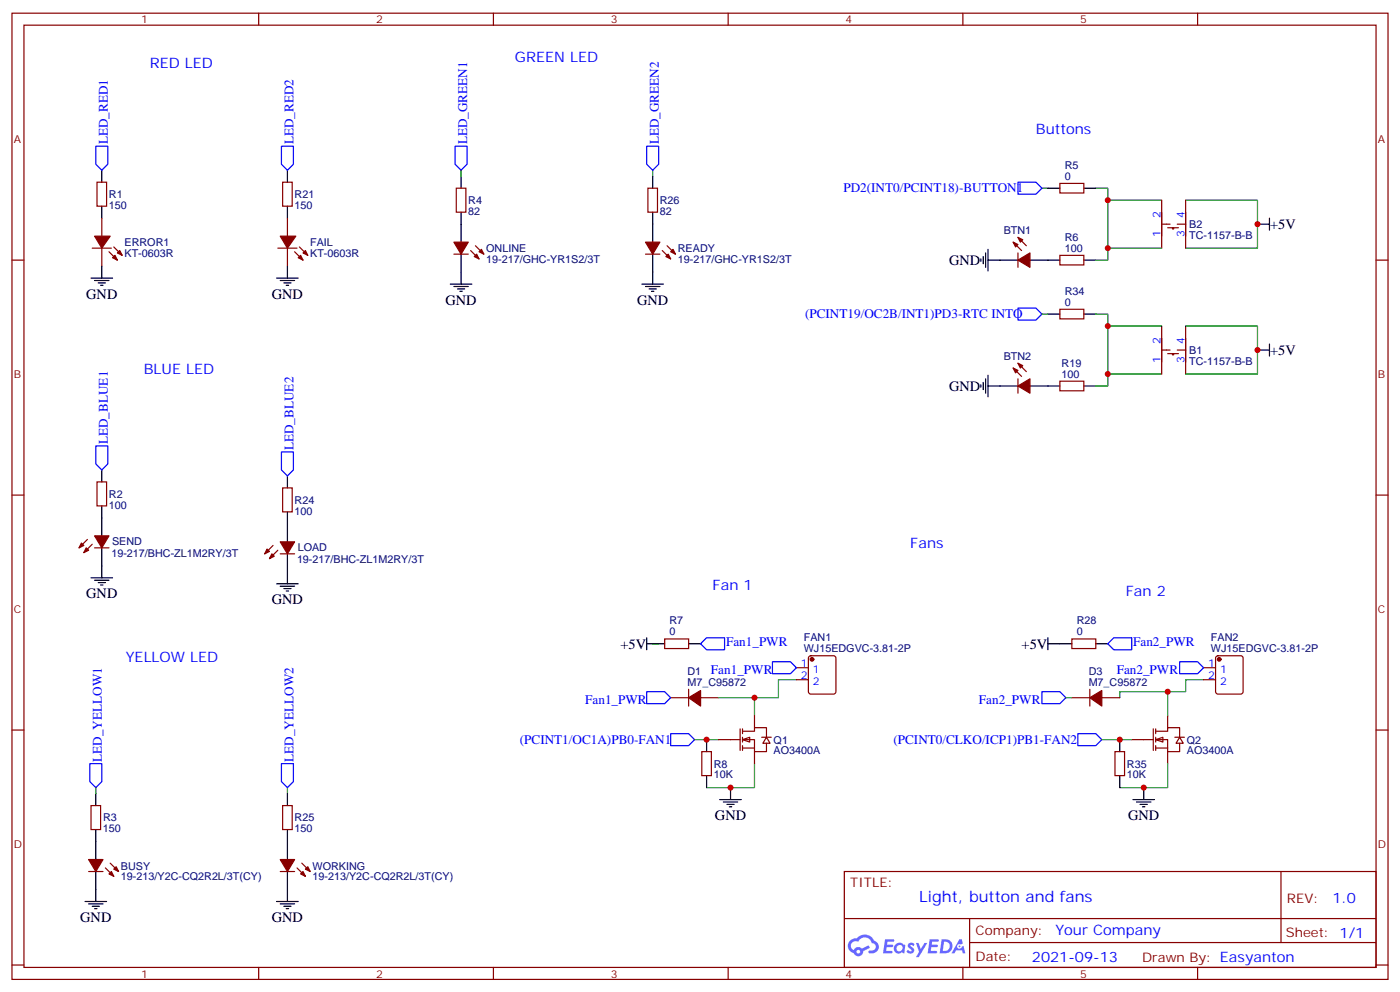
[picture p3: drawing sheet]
<svg xmlns="http://www.w3.org/2000/svg" width="412mm" height="292mm" viewBox="0 0 412 292" stroke-linecap="round" stroke-linejoin="round" font-family="sans-serif">
<g fill="none" stroke="#870000" stroke-width=".35">
<path d="M3.5 3.9h405.4v284.3h-405.4zM7.1 7.4h398.2v277.3h-398.2zM76.2 3.9v3.5M145.3 3.9v3.5M214.5 3.9v3.5M283.6 3.9v3.5M352.8 3.9v3.5M3.5 76.6h3.6M405.3 76.6h3.6M3.5 145.7h3.6M405.3 145.7h3.6M3.5 214.8h3.6"/>
<path d="M405.3 214.8h3.6M248.7 256.5h156.6v28.2h-156.6zM377.3 256.5v20.9M248.7 270.3h156.5M285.6 277.4h119.6M285.6 270.3v14.1M3.5 284h3.6M76.2 284.7v3.5M145.3 284.7v3.5M214.5 284.7v3.5M283.6 284.7v3.5M352.8 284.7v3.5"/>
<path d="M405.3 284h3.6"/>
</g>
<g fill="#5487ff">
<path d="M267.7 277.6a1.22 1.22 0 0 1 1.7 .3l-.4 .6a.47 .47 0 0 0-.3-.4 .47 .47 0 0 0-.5 .2l.1 .2a1.14 1.14 0 0 1 .8 1.8 1.14 1.14 0 0 1-1.9-.1l-.2-.1 .5-.6 .7 .4a.29 .29 0 0 0 .3-.2 .29 .29 0 0 0-.2-.3 1.04 1.04 0 0 1-.6-1.8z"/>
<path d="M260.7 276.4h2.4l.3 .2-.2 .5h-1.8l-.1 .9h1.5l.3 .4-.3 .3h-1.6l-.2 1.1 1.7 .1 .2 .3-.2 .3-2.6 .1z"/>
<path d="M273.8 276.4h2.4l.3 .2-.1 .5h-1.8l-.2 .9h1.6l.3 .4-.4 .3h-1.6l-.1 1.1 1.7 .1 .2 .3-.2 .3h-2.6z"/>
<path d="M282.6 276.4h.7l.3 1.3-.6 .3a.69 .69 0 0 0-1 .2 .69 .69 0 0 0 .4 1 .69 .69 0 0 0 .9-.6l.5-.3 .6 2.2h-.8l-.2-.8h-1.8l-.5 .8h-.8z"/>
<path d="M269.8 277.5h.8l.6 1.8 1.1-1.8h.9l-2.6 4.2h-.8l.9-1.6z"/>
<path d="M277.4 276.4l-.6 4.2h1.3a2.11 2.11 0 0 0 2.5-2.2 2.11 2.11 0 0 0-2.5-2zM278.1 277.1a1.39 1.39 0 0 1 1.7 1.5 1.39 1.39 0 0 1-1.8 1.2h-.3z"/>
<path d="M263.7 278a1.54 1.54 0 0 0-.1 2.2 1.54 1.54 0 0 0 2.2 .1l.6 .3 .3-2.3-.2-.3h-.4a1.49 1.49 0 0 0-2.4 0zM264 279a.94 .94 0 0 1 1.8 0 .94 .94 0 0 1-1.8 0z"/>
<path d="M250.4 276.8a2.18 2.18 0 0 0 1.1 3.7 1.44 1.44 0 0 0 1.6 .9 1.44 1.44 0 0 0 1.2-1.5l2-1-.5-.7-1.9 1a1.47 1.47 0 0 0-2.4 .4 1.39 1.39 0 0 1-.7-1.9 1.39 1.39 0 0 1 2-.5 2.12 2.12 0 0 1 2.2-1.3 2.12 2.12 0 0 1 1.9 1.7 1.14 1.14 0 0 1 1.1 1.4 1.14 1.14 0 0 1-1.7 .7 .43 .43 0 0 0-.5 .4 .43 .43 0 0 0 .4 .5 1.98 1.98 0 0 0 2.5-1.3 1.98 1.98 0 0 0-1.2-2.5 3.1 3.1 0 0 0-5.3-.7l-.9 .1zM252.3 280.1a.55 .55 0 0 1 1.1 0 .55 .55 0 0 1-1.1 0z"/>
<circle cx="282.6" cy="278.5" r=".26"/>
</g>
<g fill="none" stroke="#000" stroke-width=".35">
<path d="M30 50.1v3.5M84.7 50.1v3.5M192.3 51.9v3.5M308.7 55.4h3.5M319.3 55.4h3.5M30 60.7v3.5M84.7 60.7v3.5M84.7 78.3v3.5M192.3 62.4v8.9M192.3 74.8v8.8M288.9 76.2v.7M289.6 75.5v2.1"/>
<path d="M290.3 74.4v4.3M291 76.6h8.9M291 73.4v6.3M303.4 76.6h8.8M319.3 76.6h3.5M370.4 66h3.5M373.9 64.2v3.5M81.5 81.8h6.3M82.5 82.5h4.3M83.6 83.3h2.1M84.3 84h.7M189.1 83.6h6.3"/>
<path d="M190.1 84.3h4.3M191.2 85h2.1M191.9 85.7h.7M308.7 92.4h3.5M319.3 92.4h3.5M288.9 113.2v.7M289.6 112.5v2.2M290.3 111.5v4.2M291 113.6h8.9M291 110.4v6.4M303.4 113.6h8.8M319.3 113.6h3.5"/>
<path d="M370.4 103h3.5M373.9 101.2v3.6M30 138.3v3.5M30 148.9v3.5M84.7 140.1v3.5M84.7 150.6v8.9M81.5 171.8h6.3M82.5 172.5h4.3M83.6 173.2h2.1M84.3 173.9h.7M84.7 163v8.8M190.5 189.4h5.3"/>
<path d="M190.5 187.7v3.5M202.8 189.4h3.6M208.1 217.7v3.5M84.7 233.5v3.6M208.1 228.2v3.6M212 235.3h6.4M213.1 236h4.2M214.1 236.7h2.2M214.8 237.4h.7M215.2 231.8v3.5M84.7 244.1v8.8M84.7 256.5v8.8"/>
<path d="M81.5 265.3h6.3M82.5 266h4.3M83.6 266.7h2.1M84.3 267.4h.7"/>
</g>
<g fill="none" stroke="#870000" stroke-width=".35">
<path d="M28.6 53.6h2.8v7.1h-2.8zM83.3 53.6h2.8v7.1h-2.8zM190.9 55.4h2.8v7h-2.8zM312.2 54h7.1v2.8h-7.1zM342.2 58.9v14.1M349.2 58.9v14.1M27.2 73h5.6M30 64.2v5.3M30 73v5.3M32.1 74.1l2.5 2.5M33.5 72.7l2.5 2.4M81.8 73h5.7"/>
<path d="M84.7 64.2v5.3M84.7 73v5.3M86.8 74.1l2.5 2.5M88.2 72.7l2.5 2.4M190.1 74.8h4.3M195.1 73.7l2.5 2.5M196.5 72.3l2.5 2.5M298.4 71.3l2.5 2.4M299.9 74.4v4.3M299.9 69.8l2.4 2.5M312.2 75.1h7.1v2.9h-7.1zM342.2 66h2.5"/>
<path d="M344 67h3.1M345.4 67v.4h.3v-.4M346.8 66h2.4M312.2 91h7.1v2.8h-7.1zM342.2 96v14.1M349.2 96v14.1M298.4 108.3l2.5 2.5M299.9 106.9l2.4 2.5M299.9 111.5v4.2M312.2 112.2h7.1v2.8h-7.1zM342.2 103h2.5M344 104.1h3.1"/>
<path d="M345.4 104.1v.3h.3v-.3M346.8 103h2.4M28.6 141.8h2.8v7.1h-2.8zM83.3 143.6h2.8v7h-2.8zM80.4 160.5l-2.4 2.5M81.8 161.9l-2.4 2.5M82.5 163h4.3M195.8 188h7v2.9h-7zM197.6 205.3h5.2M202.8 202.8v5M206.4 205.3h5.3M83.3 237.1h2.8v7h-2.8z"/>
<path d="M206.7 221.2h2.8v7h-2.8zM82.5 256.5h4.3M87.5 255.4l2.5 2.5M88.9 254l2.5 2.5"/>
</g>
<g fill="#870000" stroke="#870000" stroke-width=".35">
<path d="M87.8 75.8l.7-.7 .8 1.5z"/>
<path d="M89.3 74.4l.7-.7 .7 1.4z"/>
<path d="M82.5 69.5h4.6l-2.4 3.5z"/>
<path d="M33.9 75.1l.7 1.5-1.4-.8z"/>
<path d="M34.6 74.4l.7-.7 .7 1.4z"/>
<path d="M27.9 69.5h4.6l-2.5 3.5z"/>
<path d="M299.9 113.6l3.5-2.1v4.2z"/>
<path d="M298.4 108.3l1.5 .7-.7 .7z"/>
<path d="M299.9 106.9l1.4 .7-.7 .7z"/>
<path d="M190.1 71.3h4.3l-2.1 3.5z"/>
<path d="M196.1 75.5l.7-.7 .8 1.4z"/>
<path d="M197.6 74.1l.7-.7 .7 1.4z"/>
<path d="M82.5 252.9h4.3l-2.1 3.6z"/>
<path d="M88.5 257.2l.8-.7 .7 1.4z"/>
<path d="M90 255.8l.7-.7 .7 1.4z"/>
<path d="M82.5 159.5h4.3l-2.1 3.5z"/>
<path d="M80.1 163l.7 .7-1.4 .7z"/>
<path d="M78.7 161.6l.7 .7-1.4 .7z"/>
<path d="M299.9 76.6l3.5-2.2v4.3z"/>
<path d="M298.4 71.3l1.5 .7-.7 .7z"/>
<path d="M299.9 69.8l1.4 .8-.7 .7z"/>
<path d="M202.8 205.3l3.6-2.1v4.6z"/>
</g>
<path d="M82.9 43h3.5v5.3l-1.7 1.8-1.8-1.8zM190.5 43h3.5v5.3l-1.7 1.8-1.8-1.8zM299.9 53.6h5.3l1.7 1.8-1.7 1.8h-5.3zM299.9 90.7h5.3l1.7 1.7-1.7 1.8h-5.3zM82.9 133h3.5v5.3l-1.7 1.8-1.8-1.8zM197.6 215.9h5.2l1.8 1.8-1.8 1.7h-5.2zM82.9 224.7h3.5v5.3l-1.7 1.8-1.8-1.8z" fill="none" stroke="#00f" stroke-width=".35"/>
<g fill="none" stroke="#008700" stroke-width=".35">
<path d="M192.3 50.1v1.8M306.9 55.4h1.8M322.8 55.4h3.5v21.2h-3.5M326.3 58.9h15.9M349.2 58.9h21.2v14.1h-21.2M326.3 73h15.9M306.9 92.4h1.8M322.8 92.4h3.5v21.2h-3.5M326.3 96h15.9M349.2 96h21.2v14.1h-21.2M326.3 110.1h15.9M192.3 189.4h1.7"/>
<path d="M204.6 217.7h7.1M222.2 205.3v5.3M234.6 200h-5.3v5.3h-17.6M84.7 231.8v1.7M222.2 224.7v7.1h-14.1"/>
</g>
<g fill="#fff" stroke="#870000" stroke-width=".35">
<path d="M218.7 217.7l2.1-.7v1.4z"/>
<path d="M225.8 217l1 1.7h-2.1z"/>
</g>
<g fill="none" stroke="#870000" stroke-width=".35">
<path d="M134.4 55.4h2.8v7h-2.8zM133.7 74.8h4.2M138.6 73.7l2.5 2.5M140.1 72.3l2.4 2.5M25.8 158.8l-2.5 2.4M27.2 160.2l-2.5 2.4M27.9 161.2h4.2M211.7 217.7h6.3M218 214.5v6.3M218.7 215.2h3.5v-1.1h3.6v2.9M218.7 217.7h3.5v3.5h3.6v-2.5M218.7 214.5v1.4"/>
<path d="M218.7 217v1.4M218.7 219.4v1.4M222.2 210.6v3.5M224.4 217h2.8M26.8 237.1h2.8v7h-2.8zM218.7 220.1h3.5M222.2 221.2v3.5M26.1 256.5h4.2M31 255.4l2.5 2.5M32.5 254l2.4 2.5"/>
</g>
<g fill="none" stroke="#000" stroke-width=".35">
<path d="M135.8 51.9v3.5M30 78.3v3.5M135.8 62.4v8.9M135.8 74.8v8.8M26.8 81.8h6.4M27.9 82.5h4.2M28.9 83.3h2.1M29.6 84h.7M132.6 83.6h6.4M133.7 84.3h4.2M134.8 85h2.1M135.5 85.7h.7"/>
<path d="M30 152.4v5.3M26.8 170h6.4M27.9 170.7h4.2M28.9 171.4h2.1M29.6 172.2h.7M30 161.2v8.8M28.2 233.5v3.6M28.2 244.1v8.8M28.2 256.5v8.8M25 265.3h6.4M26.1 266h4.2M27.2 266.7h2.1"/>
<path d="M27.9 267.4h.7"/>
</g>
<g fill="#870000" stroke="#870000" stroke-width=".35">
<path d="M27.9 157.7h4.2l-2.1 3.5z"/>
<path d="M25.4 161.2l.7 .7-1.4 .7z"/>
<path d="M24 159.8l.7 .7-1.4 .7z"/>
<path d="M133.7 71.3h4.2l-2.1 3.5z"/>
<path d="M139.7 75.5l.7-.7 .7 1.4z"/>
<path d="M141.1 74.1l.7-.7 .7 1.4z"/>
<path d="M26.1 252.9h4.2l-2.1 3.6z"/>
<path d="M32.1 257.2l.7-.7 .7 1.4z"/>
<path d="M33.5 255.8l.7-.7 .7 1.4z"/>
</g>
<path d="M28.2 43h3.5v5.3l-1.7 1.8-1.8-1.8zM134.1 43h3.5v5.3l-1.8 1.8-1.7-1.8zM28.2 131.2h3.5v5.3l-1.7 1.8-1.8-1.8zM317.5 215.9h5.3l1.8 1.8-1.8 1.7h-5.3zM26.5 224.7h3.5v5.3l-1.8 1.8-1.7-1.8z" fill="none" stroke="#00f" stroke-width=".35"/>
<path d="M135.8 50.1v1.8M28.2 231.8v1.7" fill="none" stroke="#008700" stroke-width=".35"/>
<g fill="#fff" stroke="#870000" stroke-width=".35">
<path d="M340.4 217.7l2.1-.7v1.4z"/>
<path d="M347.5 217l1 1.7h-2.1z"/>
</g>
<g fill="none" stroke="#870000" stroke-width=".35">
<path d="M234.6 196.5h3.5M238.4 193.2l.4-.2h6.7l.5 .2 .2 .5v9.9l-.2 .5-.5 .2h-6.7l-.5-.3-.2-.4v-9.9zM315.7 188h7.1v2.9h-7.1zM354.5 196.5h3.6M358.3 193.2l.5-.2h6.7l.5 .2 .2 .5v9.9l-.3 .5-.4 .2h-6.7l-.5-.3-.2-.4v-9.9zM234.6 200h3.5M315.7 205.3h5.3M321 202.8v5M324.6 205.3h5.2M333.4 217.7h6.3M339.7 214.5v6.3M340.4 215.2h3.6v-1.1h3.5v2.9"/>
<path d="M340.4 217.7h3.6v3.5h3.5v-2.5M340.4 214.5v1.4M340.4 217v1.4M340.4 219.4v1.4M344 210.6v3.5M346.1 217h2.8M354.5 200h3.6M328.4 221.2h2.9v7h-2.9zM340.4 220.1h3.6M344 221.2v3.5"/>
</g>
<path d="M308.7 189.4h7M308.7 187.7v3.5M322.8 189.4h3.5M329.8 217.7v3.5M329.8 228.2v3.6M333.7 235.3h6.4M334.8 236h4.2M335.8 236.7h2.2M336.5 237.4h.8M336.9 231.8v3.5" fill="none" stroke="#000" stroke-width=".35"/>
<path d="M314 205.3h1.7M324.6 217.7h8.8M344 203.6h-14.2v1.7M354.5 200h-5.3v3.6h-5.2v7M344 224.7v7.1h-14.2" fill="none" stroke="#008700" stroke-width=".35"/>
<g fill="#870000" stroke="#870000" stroke-width=".35">
<path d="M321 205.3l3.6-2.1v4.6z"/>
<circle cx="359.1" cy="194" r=".53"/>
<circle cx="239.2" cy="194" r=".53"/>
</g>
<path d="M206.4 189.4l1.7-1.7h5.3v3.5h-5.3zM227.5 194.7h5.3l1.8 1.8-1.8 1.8h-5.3zM326.3 189.4l1.8-1.7h5.3v3.5h-5.3zM347.5 194.7h5.3l1.7 1.8-1.7 1.8h-5.3zM190.5 203.6h5.3l1.8 1.7-1.8 1.8h-5.3zM306.9 203.6h5.3l1.8 1.7-1.8 1.8h-5.3z" fill="none" stroke="#00f" stroke-width=".35"/>
<g fill="#c00">
<circle cx="370.4" cy="103" r=".88"/>
<circle cx="326.3" cy="96" r=".88"/>
<circle cx="326.3" cy="110.1" r=".88"/>
<circle cx="326.3" cy="73" r=".88"/>
<circle cx="326.3" cy="58.9" r=".88"/>
<circle cx="370.4" cy="66" r=".88"/>
<circle cx="215.2" cy="231.8" r=".88"/>
<circle cx="208.1" cy="217.7" r=".88"/>
<circle cx="329.8" cy="217.7" r=".88"/>
<circle cx="336.9" cy="231.8" r=".88"/>
<circle cx="344" cy="203.6" r=".88"/>
<circle cx="222.3" cy="205.3" r=".88"/>
</g>
<text font-size="4.6" fill="#00f" x="270.8" y="265.5">Light, button and fans</text>
<g font-size="4.2" fill="#00f">
<text x="44.1" y="20.1">RED LED</text>
<text x="151.7" y="18.3">GREEN LED</text>
<text x="305.2" y="39.5">Buttons</text>
<text x="42.3" y="110.1">BLUE LED</text>
<text x="268.1" y="161.2">Fans</text>
<text x="209.9" y="173.6">Fan 1</text>
<text x="331.6" y="175.3">Fan 2</text>
<text x="37" y="194.7">YELLOW LED</text>
<text x="392.5" y="265.7">1.0</text>
<text x="310.9" y="275.3">Your Company</text>
<text x="304" y="283.1">2021-09-13</text>
</g>
<g font-size="4.2">
<text x="374.1" y="67.4">+5V</text>
<text x="279.6" y="78">GND</text>
<text x="25.4" y="87.9">GND</text>
<text x="80.1" y="87.9">GND</text>
<text x="131.2" y="89.7">GND</text>
<text x="187.7" y="89.7">GND</text>
<text x="374.1" y="104.5">+5V</text>
<text x="279.6" y="115">GND</text>
<text x="25.4" y="176.1">GND</text>
<text x="80.1" y="177.9">GND</text>
<text x="182.8" y="190.9">+5V</text>
<text x="300.9" y="190.9">+5V</text>
<text x="210.6" y="241.4">GND</text>
<text x="332.3" y="241.4">GND</text>
<text x="23.6" y="271.4">GND</text>
<text x="80.1" y="271.4">GND</text>
</g>
<g font-size="3.9" fill="#00f">
<text x="31.7" y="42.5" transform="rotate(-90 31.7 42.5)">LED_RED1</text>
<text x="86.4" y="42.5" transform="rotate(-90 86.4 42.5)">LED_RED2</text>
<text x="137.6" y="42.5" transform="rotate(-90 137.6 42.5)">LED_GREEN1</text>
<text x="194" y="42.5" transform="rotate(-90 194 42.5)">LED_GREEN2</text>
<text x="248.4" y="56.6">PD2(INT0/PCINT18)-BUTTON1</text>
<text x="237.2" y="93.6">(PCINT19/OC2B/INT1)PD3-RTC INTO</text>
<text x="31.7" y="130.7" transform="rotate(-90 31.7 130.7)">LED_BLUE1</text>
<text x="86.4" y="132.5" transform="rotate(-90 86.4 132.5)">LED_BLUE2</text>
<text x="213.9" y="190.2">Fan1_PWR</text>
<text x="333.8" y="190.2">Fan2_PWR</text>
<text x="209.4" y="198.2">Fan1_PWR</text>
<text x="329" y="198.3">Fan2_PWR</text>
<text x="172.4" y="207.1">Fan1_PWR</text>
<text x="288.4" y="207.1">Fan2_PWR</text>
<text x="153.1" y="218.9">(PCINT1/OC1A)PB0-FAN1</text>
<text x="263.2" y="218.9">(PCINT0/CLKO/ICP1)PB1-FAN2</text>
<text x="30" y="224.2" transform="rotate(-90 30 224.2)">LED_YELLOW1</text>
<text x="86.4" y="224.2" transform="rotate(-90 86.4 224.2)">LED_YELLOW2</text>
</g>
<g font-size="3.9" fill="#800">
<text x="250.5" y="261.1">TITLE:</text>
<text x="379.1" y="265.7">REV:</text>
<text x="287.4" y="275.3">Company:</text>
<text x="378.7" y="275.9">Sheet: 1/1</text>
<text x="287.4" y="282.9">Date:</text>
<text x="336.4" y="283">Drawn By: Easyanton</text>
</g>
<g font-size="3.2" fill="#800">
<text x="41.6" y="6.9">1</text>
<text x="110.8" y="6.9">2</text>
<text x="179.9" y="6.9">3</text>
<text x="249.1" y="6.9">4</text>
<text x="318.2" y="6.9">5</text>
<text x="4.1" y="42">A</text>
<text x="405.9" y="42">A</text>
<text x="4.1" y="111.1">B</text>
<text x="405.9" y="111.1">B</text>
<text x="4.1" y="180.3">C</text>
<text x="405.9" y="180.3">C</text>
<text x="4.1" y="249.4">D</text>
<text x="405.9" y="249.4">D</text>
<text x="41.6" y="287.7">1</text>
<text x="110.8" y="287.7">2</text>
<text x="179.9" y="287.7">3</text>
<text x="249.1" y="287.7">4</text>
<text x="318.2" y="287.7">5</text>
</g>
<g font-size="3.2" fill="#000080">
<text x="313.6" y="52.9">0</text>
<text x="313.6" y="49.7">R5</text>
<text x="32.1" y="58.3">R1</text>
<text x="86.8" y="58.3">R21</text>
<text x="32.1" y="61.5">150</text>
<text x="86.8" y="61.5">150</text>
<text x="137.9" y="63.3">82</text>
<text x="137.9" y="60">R4</text>
<text x="194.4" y="63.3">82</text>
<text x="194.4" y="60">R26</text>
<text x="295.7" y="68.9">BTN1</text>
<text x="313.6" y="70.9">R6</text>
<text x="350.3" y="70.3">TC-1157-B-B</text>
<text x="350.3" y="67.1">B2</text>
<text x="36.7" y="75.6">KT-0603R</text>
<text x="36.7" y="72.4">ERROR1</text>
<text x="91.4" y="75.6">KT-0603R</text>
<text x="91.4" y="72.4">FAIL</text>
<text x="143.2" y="77.4">19-217/GHC-YR1S2/3T</text>
<text x="143.2" y="74.2">ONLINE</text>
<text x="199.7" y="77.4">19-217/GHC-YR1S2/3T</text>
<text x="199.7" y="74.2">READY</text>
<text x="313.6" y="74.1">100</text>
<text x="313.6" y="90">0</text>
<text x="313.6" y="86.7">R34</text>
<text x="295.7" y="105.9">BTN2</text>
<text x="312.7" y="107.9">R19</text>
<text x="350.3" y="107.3">TC-1157-B-B</text>
<text x="350.3" y="104.2">B1</text>
<text x="312.7" y="111.1">100</text>
<text x="32.1" y="149.7">100</text>
<text x="32.1" y="146.5">R2</text>
<text x="86.8" y="148.3">R24</text>
<text x="86.8" y="151.4">100</text>
<text x="33" y="160.5">SEND</text>
<text x="32.8" y="163.8">19-217/BHC-ZL1M2RY/3T</text>
<text x="87.5" y="165.6">19-217/BHC-ZL1M2RY/3T</text>
<text x="87.7" y="162.3">LOAD</text>
<text x="197.2" y="183.7">R7</text>
<text x="317.2" y="183.7">R28</text>
<text x="197.2" y="187">0</text>
<text x="236.8" y="191.7">WJ15EDGVC-3.81-2P</text>
<text x="236.8" y="188.6">FAN1</text>
<text x="317.2" y="187">0</text>
<text x="356.7" y="191.7">WJ15EDGVC-3.81-2P</text>
<text x="356.7" y="188.6">FAN2</text>
<text x="202.5" y="201.8">M7_C95872</text>
<text x="202.5" y="198.7">D1</text>
<text x="320.7" y="201.8">M7_C95872</text>
<text x="320.7" y="198.7">D3</text>
<text x="227.9" y="221.8">AO3400A</text>
<text x="227.9" y="218.8">Q1</text>
<text x="349.6" y="221.8">AO3400A</text>
<text x="349.6" y="218.8">Q2</text>
<text x="210.3" y="225.9">R8</text>
<text x="332" y="225.9">R35</text>
<text x="210.3" y="229">10K</text>
<text x="332" y="229">10K</text>
<text x="30.3" y="244.9">150</text>
<text x="30.3" y="241.7">R3</text>
<text x="86.8" y="244.9">150</text>
<text x="86.8" y="241.7">R25</text>
<text x="35.6" y="255.9">BUSY</text>
<text x="92.1" y="255.9">WORKING</text>
<text x="35.6" y="259">19-213/Y2C-CQ2R2L/3T(CY)</text>
<text x="92.1" y="259">19-213/Y2C-CQ2R2L/3T(CY)</text>
</g>
<g font-size="3.2" fill="#00f">
<text x="341.8" y="64.2" transform="rotate(-90 341.8 64.2)">2</text>
<text x="348.9" y="64.2" transform="rotate(-90 348.9 64.2)">4</text>
<text x="341.8" y="69.8" transform="rotate(-90 341.8 69.8)">1</text>
<text x="348.9" y="69.8" transform="rotate(-90 348.9 69.8)">3</text>
<text x="341.8" y="101.2" transform="rotate(-90 341.8 101.2)">2</text>
<text x="348.9" y="101.2" transform="rotate(-90 348.9 101.2)">4</text>
<text x="341.8" y="106.8" transform="rotate(-90 341.8 106.8)">1</text>
<text x="348.9" y="106.8" transform="rotate(-90 348.9 106.8)">3</text>
<text x="235.9" y="196.1">1</text>
<text x="239.4" y="197.9">1</text>
<text x="355.9" y="196.1">1</text>
<text x="359.4" y="197.9">1</text>
<text x="235.9" y="199.7">2</text>
<text x="239.4" y="201.4">2</text>
<text x="355.9" y="199.7">2</text>
<text x="359.4" y="201.4">2</text>
</g>
</svg>
